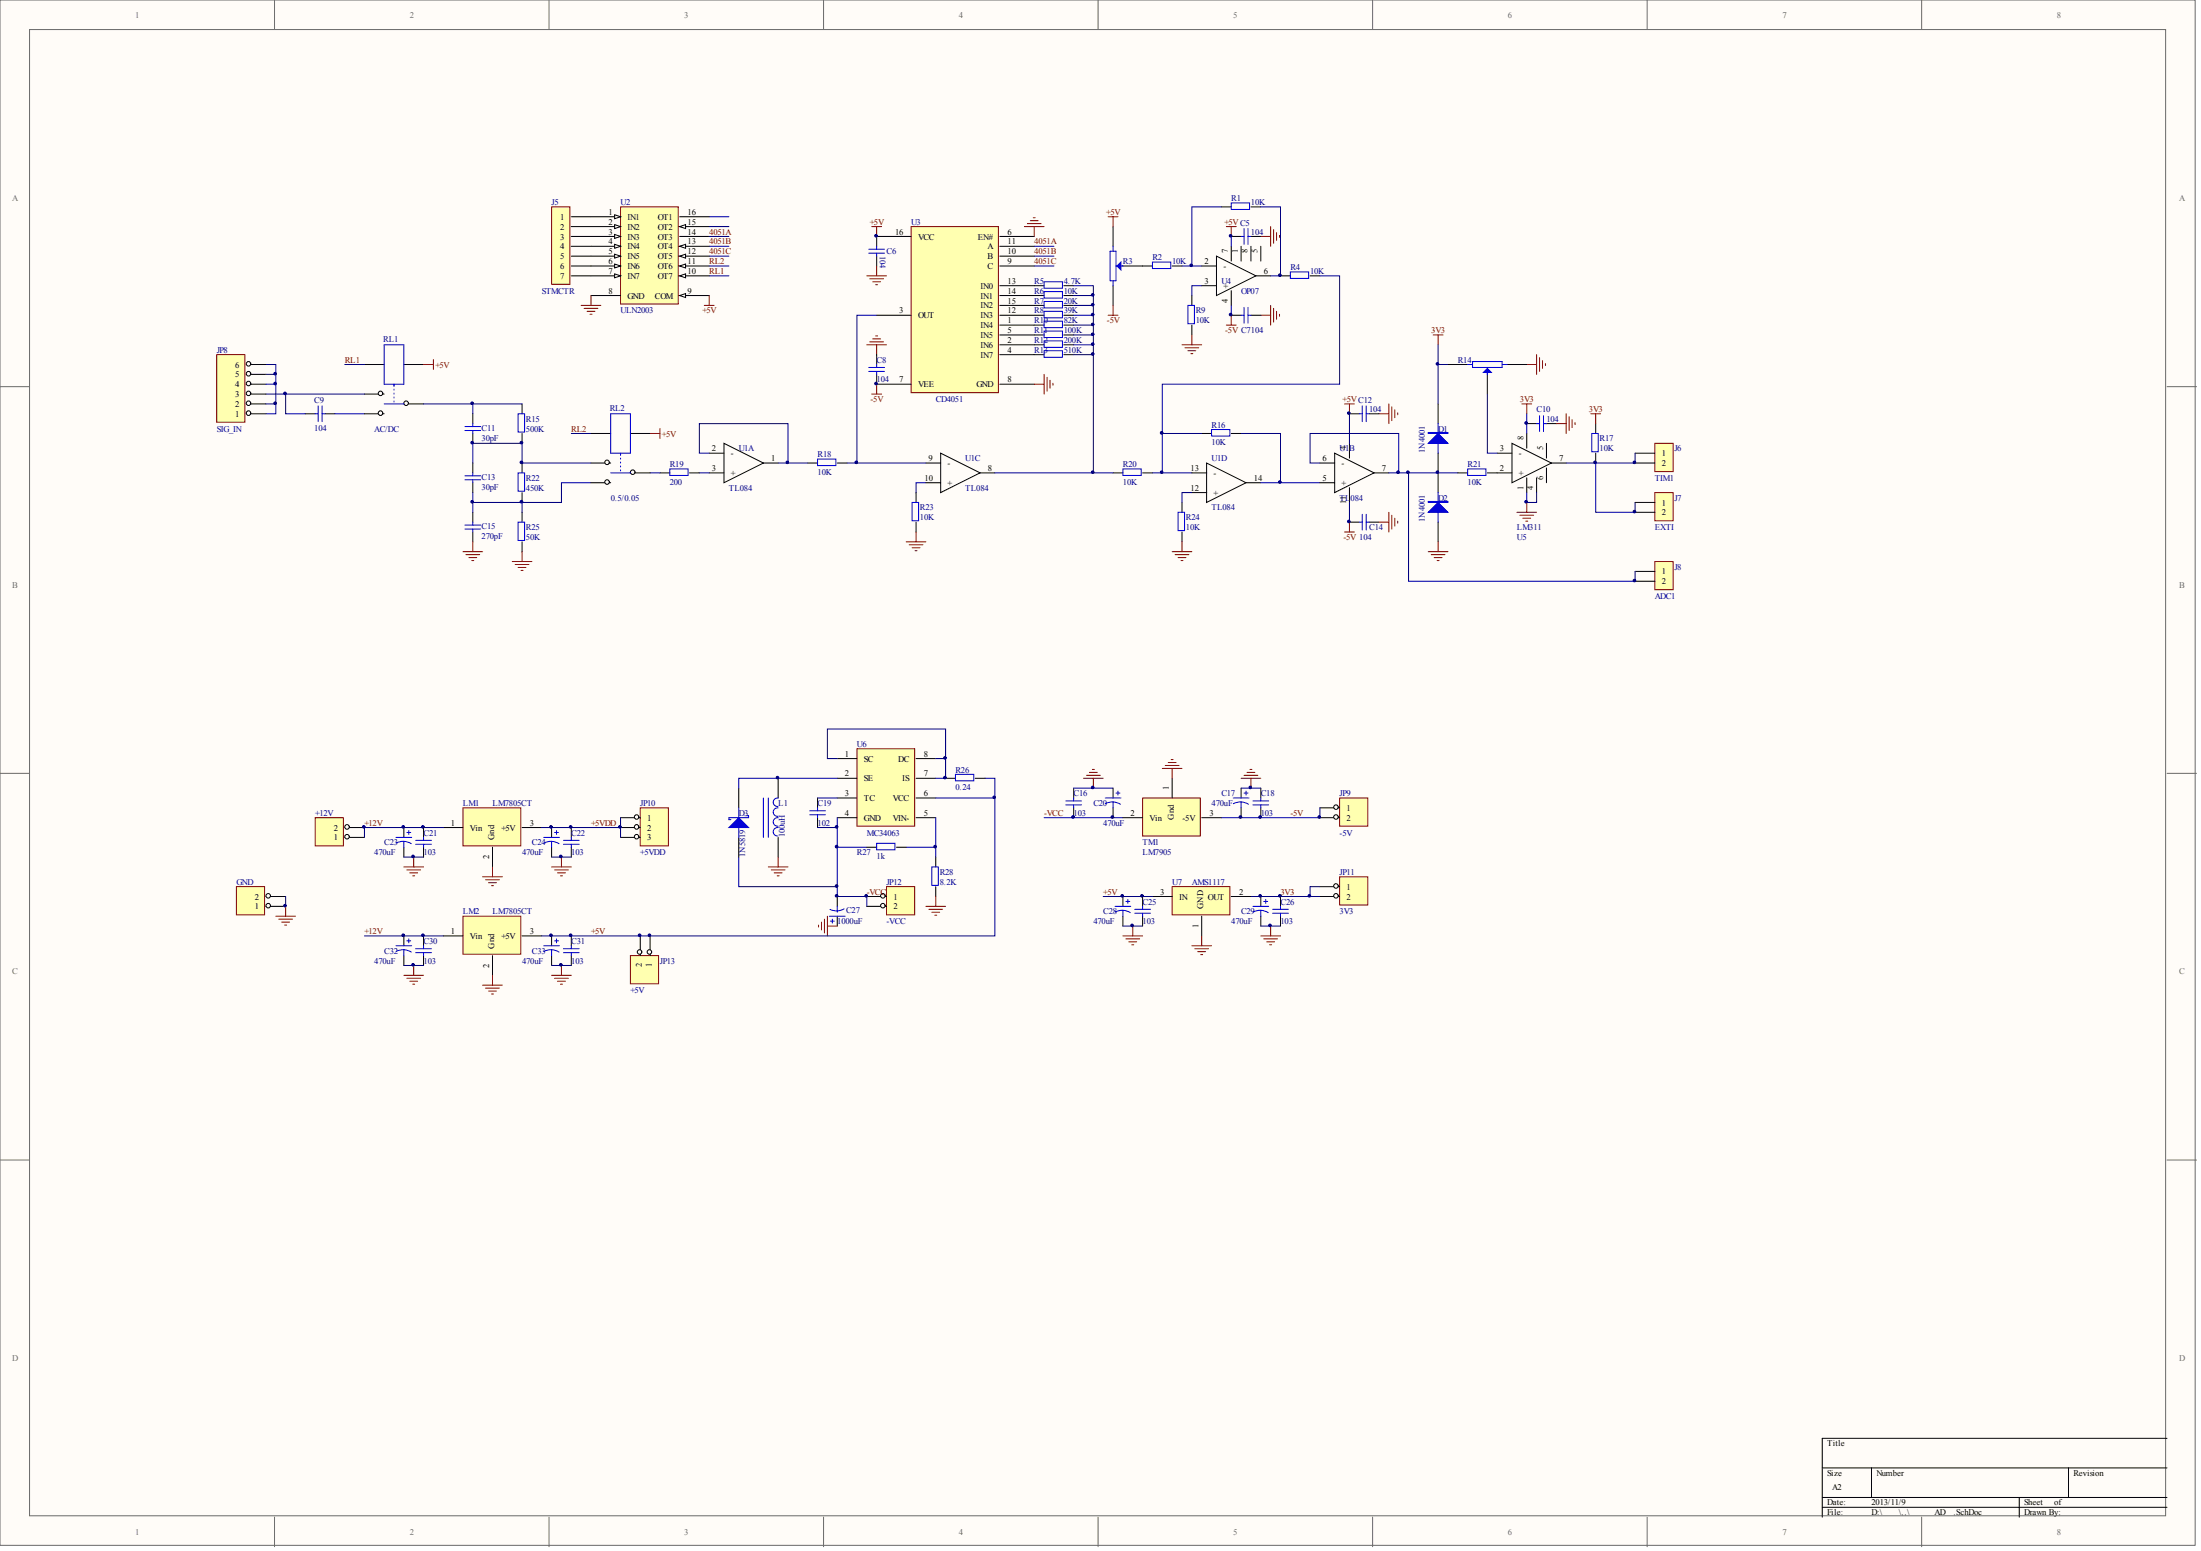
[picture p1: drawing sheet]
<svg xmlns="http://www.w3.org/2000/svg" width="566mm" height="399mm" viewBox="0 0 566 399" stroke-linecap="round" stroke-linejoin="round" font-family="sans-serif">
<g fill="#fffcf8" stroke="#696969" stroke-width=".26">
<path d="M0 0h564.7v397.5h-564.7z"/>
<path d="M7.6 7.6h549.5v382.3h-549.5z"/>
</g>
<g fill="none" stroke="#696969" stroke-width=".26">
<path d="M70.6 0v7.6M141.2 0v7.6M211.9 0v7.6M282.5 0v7.6M353.1 0v7.6M423.7 0v7.6M494.3 0v7.6M0 99.5h7.6M557.5 99.5h7.6M0 198.9h7.6M557.5 198.9h7.6M0 298.4h7.6"/>
<path d="M557.5 298.4h7.6M70.6 390.3v7.6M141.2 390.3v7.6M211.9 390.3v7.6M282.5 390.3v7.6M353.1 390.3v7.6M423.7 390.3v7.6M494.3 390.3v7.6"/>
</g>
<path d="M78.6 106.4h2.5M83.6 106.4h2.6M468.8 377.6h88.7M481.4 377.6v7.6M532.1 377.6v7.6M557.5 370h-88.7v20.3M468.8 385.2h88.7M468.8 387.8h88.7M519.5 385.2v5.1" fill="none" stroke="#000" stroke-width=".26"/>
<path d="M81.1 106.4h.7M81.8 104.4v4.1M82.9 104.4v4.1M82.9 106.4h.7" fill="none" stroke="#00f" stroke-width=".26"/>
<path d="M68.4 101.4h5.1M86.2 106.4h7.6M93.8 101.4h-20.3v5h5.1" fill="none" stroke="#000080" stroke-width=".26"/>
<path d="M55.7 91.2h7.3v17.4h-7.3z" fill="#ffffb0" stroke="#800000" stroke-width=".26"/>
<path d="M63.3 106.4h5.1" fill="none" stroke="#000" stroke-width=".26"/>
<circle cx="63.9" cy="106.3" r=".59" fill="#fffcf8" stroke="#000" stroke-width=".26"/>
<path d="M63.3 103.9h5.1" fill="none" stroke="#000" stroke-width=".26"/>
<circle cx="63.9" cy="103.7" r=".58" fill="#fffcf8" stroke="#000" stroke-width=".26"/>
<path d="M63.3 101.4h5.1" fill="none" stroke="#000" stroke-width=".26"/>
<circle cx="63.9" cy="101.2" r=".58" fill="#fffcf8" stroke="#000" stroke-width=".26"/>
<path d="M63.3 98.8h5.1" fill="none" stroke="#000" stroke-width=".26"/>
<circle cx="63.9" cy="98.7" r=".58" fill="#fffcf8" stroke="#000" stroke-width=".26"/>
<path d="M63.3 96.3h5.1" fill="none" stroke="#000" stroke-width=".26"/>
<circle cx="63.9" cy="96.1" r=".59" fill="#fffcf8" stroke="#000" stroke-width=".26"/>
<path d="M63.3 93.8h5.1" fill="none" stroke="#000" stroke-width=".26"/>
<circle cx="63.9" cy="93.6" r=".58" fill="#fffcf8" stroke="#000" stroke-width=".26"/>
<path d="M68.4 96.3h2.5v2.5M68.4 93.8h2.5v2.5M68.4 98.8h2.5v5.1h-2.5M70.9 103.9v2.5h-2.5M121.6 103.9h12.7M121.6 129.3h12.7v2.5M121.6 126.7v5.1" fill="none" stroke="#000080" stroke-width=".26"/>
<g fill="none" stroke="#000" stroke-width=".26">
<path d="M103.9 103.9h5.1M121.6 106.4v2.6M121.6 111.5v2.5M121.6 119.1v2.5M134.3 103.9v2.5M134.3 111.5v2.5M134.3 119.1v2.5M121.6 124.2v2.5M121.6 131.8v2.5M121.6 136.9v2.5M134.3 126.7v2.6M134.3 131.8v2.5"/>
<path d="M134.3 139.4v2.5"/>
</g>
<g fill="none" stroke="#00f" stroke-width=".26">
<path d="M119.6 109.7h4.1M119.6 110.8h4.1M121.6 109v.7M121.6 110.8v.7M133.3 106.4h1.7v4.8h-1.7zM119.6 122.4h4.1M119.6 123.4h4.1M119.6 135.1h4.1M119.6 136.1h4.1M121.6 121.6v.8M121.6 123.4v.8M121.6 134.3v.8"/>
<path d="M121.6 136.1v.8M133.3 121.6h1.7v4.8h-1.7zM133.3 134.3h1.7v4.7h-1.7z"/>
</g>
<path d="M121.6 139.4v2.5M119.1 141.9h5.1M119.9 142.7h3.5M120.6 143.4h2M121.4 144.2h.5M131.8 144.5h5M132.5 145.2h3.6M133.3 146h2M134 146.7h.6M134.3 141.9v2.6" fill="none" stroke="#800000" stroke-width=".26"/>
<circle cx="104.5" cy="103.7" r=".58" fill="#fffcf8" stroke="#000" stroke-width=".26"/>
<path d="M93.8 106.4h5" fill="none" stroke="#000" stroke-width=".26"/>
<circle cx="97.9" cy="106.3" r=".59" fill="#fffcf8" stroke="#000" stroke-width=".26"/>
<path d="M93.8 101.4h5" fill="none" stroke="#000" stroke-width=".26"/>
<circle cx="97.9" cy="101.2" r=".58" fill="#fffcf8" stroke="#000" stroke-width=".26"/>
<path d="M93.8 93.8h5M103.9 93.8h5.1M162.2 121.6h5" fill="none" stroke="#000" stroke-width=".26"/>
<path d="M98.8 88.7h5.1v10.1h-5.1zM101.4 98.8v.5M98.8 103.9h5.1M101.4 100.1v.3M101.4 101.1v.3M101.4 102.1v.3M101.4 103.1v.3" fill="none" stroke="#00f" stroke-width=".26"/>
<path d="M109 103.9h12.6v2.5" fill="none" stroke="#000080" stroke-width=".26"/>
<circle cx="162.8" cy="121.5" r=".59" fill="#fffcf8" stroke="#000" stroke-width=".26"/>
<path d="M152 124.2h5.1" fill="none" stroke="#000" stroke-width=".26"/>
<circle cx="156.2" cy="124" r=".58" fill="#fffcf8" stroke="#000" stroke-width=".26"/>
<path d="M152 119.1h5.1" fill="none" stroke="#000" stroke-width=".26"/>
<circle cx="156.2" cy="118.9" r=".58" fill="#fffcf8" stroke="#000" stroke-width=".26"/>
<g fill="none" stroke="#000" stroke-width=".26">
<path d="M152 111.5h5.1M162.2 111.5h5M182.4 116.6h3.8M186.2 114l10.2 5.1-10.2 5.1zM196.4 119.1h3.8M207.8 119.1h2.5M215.4 119.1h2.5M238.2 119.1h3.8M242 116.6l10.1 5-10.1 5.1zM310.4 119.1l10.1 5.1-10.1 5.1zM339.5 119.1h3.8M343.3 116.6l10.2 5-10.2 5.1z"/>
<path d="M347.1 114v3.8M169.8 121.6h2.5M177.4 121.6h2.5M182.4 121.6h3.8M235.7 126.7v2.6M235.7 134.3v2.6M238.2 124.2h3.8M252.1 121.6h3.8M306.6 121.6h3.8M306.6 126.7h3.8M320.5 124.2h3.8M339.5 124.2h3.8"/>
<path d="M347.1 125.4v3.9M353.5 121.6h3.8"/>
</g>
<path d="M157.1 106.4h5.1v10.2h-5.1zM159.6 116.6v.5M159.6 117.8v.3M159.6 118.9v.2M159.6 119.9v.2M210.3 118.1h4.7v1.7h-4.7zM157.1 121.6h5.1M159.6 120.9v.2M172.3 120.6h4.7v1.7h-4.7zM234.6 129.3h1.7v4.7h-1.7z" fill="none" stroke="#00f" stroke-width=".26"/>
<path d="M182.4 116.6h-2.5v-7.6h22.8v10.1h-2.5M202.7 119.1h5.1M152 124.2h-7.6v5.1h-10.1M167.2 121.6h2.6M179.9 121.6h2.5M238.2 124.2h-2.5v2.5" fill="none" stroke="#000080" stroke-width=".26"/>
<path d="M345.9 103.9h2.5M347.1 103.9v2.5M233.1 139.4h5.1M235.7 136.9v2.5M345.9 136.9h2.5M347.1 134.3v2.6M233.9 140.1h3.5M234.6 140.9h2.1M235.4 141.7h.5" fill="none" stroke="#800000" stroke-width=".26"/>
<path d="M234.4 58.3h22.4v42.7h-22.4z" fill="#ffffb0" stroke="#800000" stroke-width=".26"/>
<g fill="none" stroke="#000" stroke-width=".26">
<path d="M286.3 58.3v5.1M314.2 53.2h2.5M321.8 53.2h2.5M225.5 60.8h8.9M257.2 60.8h8.9M257.2 68.4h8.9M257.2 65.9h8.9M257.2 63.4h8.9M257.2 73.5h11.4M257.2 76h11.4M257.2 78.6h11.4M273.7 73.5h2.5"/>
<path d="M273.7 76h2.5M273.7 78.6h2.5M286.3 73.5v5.1M288.9 68.4h7.6M301.5 68.4h2.6M306.6 76v2.6M309.1 68.4h3.8M309.1 73.5h3.8M312.9 65.9l10.2 5.1-10.2 5zM316.7 63.4v3.8M316.7 74.8v3.8M319.3 63.4v3.8"/>
<path d="M321.8 63.4v3.8M323.1 71h3.8M324.3 63.4v3.8M329.4 71h2.5M337 71h2.5M225.5 81.1h8.9M225.5 98.8h8.9M257.2 83.6h11.4M257.2 88.7h11.4M257.2 81.1h11.4M257.2 91.2h11.4M257.2 86.2h11.4"/>
<path d="M257.2 98.8h8.9M273.7 83.6h2.5M273.7 88.7h2.5M273.7 81.1h2.5M273.7 91.2h2.5M273.7 86.2h2.5M306.6 83.6v2.6M309.1 111.5h2.6M316.7 111.5h2.6M370 103.9v5.1M370 116.6v10.1M385.2 116.6h3.8"/>
<path d="M389 114l10.1 5.1-10.1 5.1zM392.8 111.5v3.8M397.8 114v3.8M399.1 119.1h3.8M410.5 109v2.5M410.5 116.6v2.5M286.3 121.6h2.6M293.9 121.6h2.6M304.1 129.3v2.5M304.1 136.9v2.5M370 134.3v5.1M375 121.6h2.6"/>
<path d="M382.6 121.6h6.4M392.8 122.9v3.8M395.3 122.9v3.8M397.8 120.4v3.8"/>
</g>
<g fill="none" stroke="#800000" stroke-width=".26">
<path d="M224.3 58.3h2.5M225.5 58.3v2.5M263.5 58.3h5.1M264.3 57.5h3.5M265 56.8h2.1M265.8 56h.5M266.1 58.3v2.5M285.1 55.8h2.5M286.3 55.8v2.5M315.5 58.3h2.5M316.7 58.3v2.5M286.3 78.6v2.5"/>
<path d="M225.5 98.8v2.6M266.1 98.8h2.5M268.6 96.3v5.1M269.4 97.1v3.5M270.1 97.8v2.1M270.9 98.6v.5M285.1 81.1h2.5M304.1 88.7h5M304.8 89.5h3.6M305.6 90.2h2M306.4 91h.5M306.6 86.2v2.5"/>
<path d="M315.5 83.6h2.5M316.7 81.1v2.5M368.7 86.2h2.5M370 86.2v2.5M392.8 93.8h2.5M395.3 91.2v5.1M396.1 92v3.5M396.8 92.8v2M397.6 93.5v.5M224.3 101.4h2.5M391.5 103.9h2.5M392.8 103.9v2.5"/>
<path d="M409.2 106.4h2.6M410.5 106.4v2.6M304.1 139.4v2.5M370 139.4v2.5M390.2 131.8h5.1M391 132.5h3.5M391.7 133.3h2.1M392.5 134.1h.5M392.8 129.3v2.5M301.5 141.9h5.1M302.3 142.7h3.5M303.1 143.4h2"/>
<path d="M303.8 144.2h.5M367.4 141.9h5.1M368.2 142.7h3.5M368.9 143.4h2.1M369.7 144.2h.5"/>
</g>
<g fill="none" stroke="#00f" stroke-width=".26">
<path d="M316.7 52.2h4.8v1.7h-4.8zM268.6 72.5h4.7v1.7h-4.7zM268.6 75h4.7v1.7h-4.7zM268.6 77.6h4.7v1.6h-4.7zM285.6 64.6h1.5v7.6h-1.5zM286.3 63.4v1.2M286.3 72.2v1.3M287.1 68.4h1.8M296.5 67.4h4.7v1.7h-4.7zM305.6 78.6h1.7v4.7h-1.7zM331.9 69.9h4.8v1.7h-4.8zM268.6 80.1h4.7v1.7h-4.7z"/>
<path d="M268.6 82.6h4.7v1.7h-4.7zM268.6 85.2h4.7v1.6h-4.7zM268.6 87.7h4.7v1.7h-4.7zM268.6 90.2h4.7v1.7h-4.7zM311.7 110.5h4.7v1.7h-4.7zM370 109v7.6M409.5 111.5h1.7v4.7h-1.7zM288.9 120.6h4.7v1.7h-4.7zM303.1 131.8h1.6v4.7h-1.6zM370 126.7v7.6M377.6 120.6h4.7v1.7h-4.7z"/>
</g>
<g fill="none" stroke="#000080" stroke-width=".26">
<path d="M314.2 53.2h-7.6v15.2M324.3 53.2h5.1v17.8h-2.5M276.2 78.6h5.1v2.5M276.2 76h5.1v2.6M276.2 73.5h5.1v2.5M304.1 68.4h5M309.1 73.5h-2.5v2.5M339.5 71h5.1v27.8h-45.6v12.7M225.5 81.1h-5v38M276.2 91.2h5.1v30.4M276.2 88.7h5.1v2.5M276.2 86.2h5.1v2.5"/>
<path d="M276.2 83.6h5.1v2.6M276.2 81.1h5.1v2.5M370 88.7v15.2M370 93.8h2.5M217.9 119.1h20.3M309.1 111.5h-10.1v10.1M319.3 111.5h10.1v12.7h-5.1M339.5 119.1h-2.5v-7.6h22.8v10.1h-2.5M255.9 121.6h30.4M296.5 121.6h10.1M306.6 126.7h-2.5v2.6M329.4 124.2h10.1"/>
<path d="M359.8 121.6h15.2M392.8 126.7v2.6h2.5v-2.6"/>
</g>
<g fill="#00f" stroke="#00f" stroke-width=".26">
<path d="M288.4 67.4v2l-1.1-1z"/>
<path d="M370 111.5l2.5 2.5h-5.1z"/>
<path d="M370 129.3l2.5 2.5h-5.1z"/>
<path d="M367.4 111.3h5.1v.2h-5.1z" fill-rule="evenodd"/>
<path d="M367.4 129h5.1v.3h-5.1z" fill-rule="evenodd"/>
</g>
<path d="M159.6 53.2h14.9v25h-14.9z" fill="#ffffb0" stroke="#800000" stroke-width=".26"/>
<path d="M152 65.9h7.6" fill="none" stroke="#000" stroke-width=".26"/>
<path d="M158.1 65.4l1.5 .5-1.5 .5z" fill="#fffcf8" stroke="#000" stroke-width=".26"/>
<path d="M152 71h7.6" fill="none" stroke="#000" stroke-width=".26"/>
<path d="M158.1 70.5l1.5 .5-1.5 .5z" fill="#fffcf8" stroke="#000" stroke-width=".26"/>
<path d="M152 68.4h7.6" fill="none" stroke="#000" stroke-width=".26"/>
<path d="M158.1 67.9l1.5 .5-1.5 .5z" fill="#fffcf8" stroke="#000" stroke-width=".26"/>
<path d="M174.8 65.9h7.6" fill="none" stroke="#000" stroke-width=".26"/>
<path d="M174.8 65.9l1.6-.5v1z" fill="#fffcf8" stroke="#000" stroke-width=".26"/>
<path d="M174.8 68.4h7.6" fill="none" stroke="#000" stroke-width=".26"/>
<path d="M174.8 68.4l1.6-.5v1z" fill="#fffcf8" stroke="#000" stroke-width=".26"/>
<path d="M174.8 71h7.6" fill="none" stroke="#000" stroke-width=".26"/>
<path d="M174.8 71l1.6-.5v1z" fill="#fffcf8" stroke="#000" stroke-width=".26"/>
<path d="M174.8 63.4h7.6" fill="none" stroke="#000" stroke-width=".26"/>
<path d="M174.8 63.4l1.6-.5v1z" fill="#fffcf8" stroke="#000" stroke-width=".26"/>
<path d="M174.8 76h7.6" fill="none" stroke="#000" stroke-width=".26"/>
<path d="M174.8 76l1.6-.5v1z" fill="#fffcf8" stroke="#000" stroke-width=".26"/>
<path d="M152 55.8h7.6" fill="none" stroke="#000" stroke-width=".26"/>
<path d="M158.1 55.2l1.5 .6-1.5 .5z" fill="#fffcf8" stroke="#000" stroke-width=".26"/>
<path d="M152 63.4h7.6" fill="none" stroke="#000" stroke-width=".26"/>
<path d="M158.1 62.9l1.5 .5-1.5 .5z" fill="#fffcf8" stroke="#000" stroke-width=".26"/>
<path d="M174.8 58.3h7.6" fill="none" stroke="#000" stroke-width=".26"/>
<path d="M174.8 58.3l1.6-.5v1z" fill="#fffcf8" stroke="#000" stroke-width=".26"/>
<path d="M152 60.8h7.6" fill="none" stroke="#000" stroke-width=".26"/>
<path d="M158.1 60.3l1.5 .5-1.5 .5z" fill="#fffcf8" stroke="#000" stroke-width=".26"/>
<path d="M152 58.3h7.6M174.8 60.8h7.6" fill="none" stroke="#000" stroke-width=".26"/>
<path d="M158.1 57.8l1.5 .5-1.5 .5z" fill="#fffcf8" stroke="#000" stroke-width=".26"/>
<g fill="none" stroke="#000" stroke-width=".26">
<path d="M174.8 55.8h7.6M152 76h7.6M225.5 60.8v2.6M225.5 65.9v2.5M316.7 60.8h2.6M321.8 60.8h2.5M225.5 91.2v2.6M225.5 96.3v2.5M316.7 81.1h2.6M321.8 81.1h2.5M372.5 93.8h5.1M382.6 96.3v5.1"/>
<path d="M387.7 93.8h5.1M347.1 106.4h2.6M352.2 106.4h2.5M392.8 109h2.5M397.8 109h2.6M347.1 134.3h2.6M352.2 134.3h2.5"/>
</g>
<g fill="none" stroke="#800000" stroke-width=".26">
<path d="M326.9 58.3v5.1M327.6 59.1v3.5M328.4 59.8v2M149.5 78.6h5.1M150.3 79.3h3.5M152 76v2.6M181.2 78.6h2.5M182.4 76v2.6M223 71h5.1M223.7 71.7h3.6M224.5 72.5h2M225.3 73.2h.5"/>
<path d="M225.5 68.4v2.6M324.3 60.8h2.6M326.9 78.6v5M327.6 79.3v3.6M329.2 60.6v.5M109 93.8h2.5M111.5 92.5v2.5M151 80.1h2M151.8 80.8h.5M223 88.7h5.1M223.7 87.9h3.6M224.5 87.2h2"/>
<path d="M225.3 86.4h.5M225.5 88.7v2.5M324.3 81.1h2.6M328.4 80.1v2M329.2 80.8v.6M167.2 111.5h2.6M169.8 110.2v2.6M354.7 106.4h2.6M357.3 103.9v5.1M358 104.7v3.5M358.8 105.4v2.1M359.6 106.2v.5"/>
<path d="M400.4 109h2.5M402.9 106.4v5.1M403.7 107.2v3.6M404.4 108v2M405.2 108.7v.5M354.7 134.3h2.6M357.3 131.8v5.1M358 132.5v3.6M358.8 133.3v2M359.6 134.1v.5"/>
</g>
<g fill="none" stroke="#000080" stroke-width=".26">
<path d="M182.4 55.8h5.1M182.4 58.3h5.1M182.4 63.4h5.1M182.4 65.9h5.1M182.4 68.4h5.1M182.4 60.8h5.1M182.4 71h5.1M266.1 63.4h5M266.1 65.9h5M266.1 68.4h5M316.7 60.8v2.6M316.7 78.6v2.5"/>
<path d="M88.7 93.8h5.1M147 111.5h5M382.6 101.4v15.2h2.6M392.8 106.4v5.1"/>
</g>
<g fill="none" stroke="#00f" stroke-width=".26">
<path d="M320 58.8v4.1M321 58.8v4.1M223.5 64.1h4M223.5 65.1h4M225.5 63.4v.7M225.5 65.1v.8M319.3 60.8h.7M320 79.1v4M321 79.1v4M321 60.8h.8M223.5 94.5h4M223.5 95.5h4"/>
<path d="M225.5 93.8v.7M225.5 95.5v.8M319.3 81.1h.7M321 81.1h.8M377.6 93.8h1.2M378.8 93h7.6v1.5h-7.6zM382.6 94.5v1.8M386.4 93.8h1.3M349.7 106.4h.7M350.4 104.4v4.1M351.5 104.4v4.1M351.5 106.4h.7"/>
<path d="M395.3 109h.8M396.1 106.9v4.1M397.1 106.9v4.1M397.1 109h.7M349.7 134.3h.7M350.4 132.3v4M351.5 132.3v4M351.5 134.3h.7"/>
</g>
<path d="M382.6 94.8l1 1h-2z" fill="#00f" stroke="#00f" stroke-width=".26"/>
<path d="M425.7 114h4.7v7.3h-4.7z" fill="#ffffb0" stroke="#800000" stroke-width=".26"/>
<path d="M420.6 116.6h5.1M420.6 119.1h5.1" fill="none" stroke="#000" stroke-width=".26"/>
<path d="M420.6 116.6v2.5h-17.7" fill="none" stroke="#000080" stroke-width=".26"/>
<path d="M425.7 126.7h4.7v7.3h-4.7z" fill="#ffffb0" stroke="#800000" stroke-width=".26"/>
<path d="M420.6 129.3h5.1M420.6 131.8h5.1" fill="none" stroke="#000" stroke-width=".26"/>
<path d="M410.5 119.1v12.7h10.1v-2.5" fill="none" stroke="#000080" stroke-width=".26"/>
<path d="M425.7 144.5h4.7v7.2h-4.7z" fill="#ffffb0" stroke="#800000" stroke-width=".26"/>
<path d="M420.6 147h5.1M420.6 149.5h5.1" fill="none" stroke="#000" stroke-width=".26"/>
<path d="M362.4 121.6v27.9h58.2v-2.5" fill="none" stroke="#000080" stroke-width=".26"/>
<path d="M220.5 192.6h14.8v19.9h-14.8z" fill="#ffffb0" stroke="#800000" stroke-width=".26"/>
<g fill="none" stroke="#000" stroke-width=".26">
<path d="M215.4 195.1h5.1M235.7 195.1h5M190 202.7v5.1M190 215.4v5.1M200.2 200.2v5.1M200.2 215.4v5.1M210.3 205.3v2.5M210.3 210.4v2.5M215.4 210.4h5.1M215.4 205.3h5.1M215.4 200.2h5.1M223 218h2.5"/>
<path d="M230.6 218h2.5M235.7 210.4h5M235.7 205.3h5M235.7 200.2h5M243.3 200.2h2.5M250.9 200.2h2.5M215.4 230.6v2.6M215.4 235.7v2.5M240.7 220.5v2.5M240.7 228.1v2.5"/>
</g>
<path d="M215.4 195.1h-2.6v-7.6h30.5v7.6h-2.6M243.3 195.1v5.1h-2.6M210.3 205.3h5.1M210.3 212.9h5.1M215.4 218h7.6M233.1 218h7.6M240.7 210.4v10.1M253.4 200.2h2.5v5.1h-15.2M190 220.5v7.6h25.4" fill="none" stroke="#000080" stroke-width=".26"/>
<g fill="none" stroke="#00f" stroke-width=".26">
<path d="M245.8 199.2h4.7v1.7h-4.7zM190 207.8v2.6M190 212.9v2.5M192.1 209.8h.5v.6h-5.1v.5h.5M196.4 205.3v10.1M197.6 205.3v10.1M200.2 212.9a1.09 1.09 0 0 0-1.3 1.1 1.09 1.09 0 0 0 1.2 1.1M200.2 210.4a1.09 1.09 0 0 0-1.3 1 1.09 1.09 0 0 0 1.2 1.1M200.2 207.8a1.09 1.09 0 0 0-1.3 1.1 1.09 1.09 0 0 0 1.2 1.1M200.2 205.3a1.09 1.09 0 0 0-1.3 1.1 1.09 1.09 0 0 0 1.2 1.1M208.3 208.6h4M208.3 209.6h4"/>
<path d="M210.3 207.8v.8M210.3 209.6v.8M225.5 216.9h4.7v1.7h-4.7zM213.4 235.7h4M213.6 237h1M214.1 236.5v1M215.4 233.2v1.5M217.1 233.8a3.9 3.9 0 0 1-3.6 .1M239.7 223h1.7v4.8h-1.7z"/>
</g>
<path d="M190 210.4l2.6 2.5h-5.1z" fill="#00f" stroke="#00f" stroke-width=".26"/>
<g fill="none" stroke="#800000" stroke-width=".26">
<path d="M197.6 223h5.1M198.4 223.8h3.6M199.2 224.5h2M199.9 225.3h.5M200.2 220.5v2.5M210.6 238v.5M211.3 237.2v2M212.1 236.5v3.5M212.8 235.7v5.1M212.8 238.2h2.6M238.2 233.2h5.1M238.9 233.9h3.6"/>
<path d="M239.7 234.7h2M240.5 235.4h.5M240.7 230.6v2.6"/>
</g>
<path d="M164.7 207.8h7.3v9.8h-7.3z" fill="#ffffb0" stroke="#800000" stroke-width=".26"/>
<path d="M159.6 210.4h5.1" fill="none" stroke="#000" stroke-width=".26"/>
<circle cx="163.8" cy="210.2" r=".58" fill="#fffcf8" stroke="#000" stroke-width=".26"/>
<path d="M159.6 212.9h5.1" fill="none" stroke="#000" stroke-width=".26"/>
<circle cx="163.8" cy="212.7" r=".59" fill="#fffcf8" stroke="#000" stroke-width=".26"/>
<path d="M159.6 215.4h5.1" fill="none" stroke="#000" stroke-width=".26"/>
<circle cx="163.8" cy="215.2" r=".58" fill="#fffcf8" stroke="#000" stroke-width=".26"/>
<path d="M228.1 228.1h7.2v7.2h-7.2z" fill="#ffffb0" stroke="#800000" stroke-width=".26"/>
<path d="M223 230.6h5.1" fill="none" stroke="#000" stroke-width=".26"/>
<circle cx="227.1" cy="230.4" r=".58" fill="#fffcf8" stroke="#000" stroke-width=".26"/>
<path d="M223 233.2h5.1" fill="none" stroke="#000" stroke-width=".26"/>
<circle cx="227.1" cy="233" r=".58" fill="#fffcf8" stroke="#000" stroke-width=".26"/>
<path d="M215.4 210.4v20.2h7.6v2.6" fill="none" stroke="#000080" stroke-width=".26"/>
<path d="M119.1 207.8h14.9v9.8h-14.9z" fill="#ffffb0" stroke="#800000" stroke-width=".26"/>
<path d="M103.9 212.9v2.5M103.9 218v2.5M109 212.9v2.5M109 218v2.5M114 212.9h5.1M126.7 218v5M134.3 212.9h5.1M141.9 212.9v2.5M141.9 218v2.5M147 212.9v2.5M147 218v2.5" fill="none" stroke="#000" stroke-width=".26"/>
<g fill="none" stroke="#00f" stroke-width=".26">
<path d="M101.9 215.4h4M103.9 216.4l1.9 .6M103.9 216.4l-.8 .1-1.2 .4M103.9 216.4v1.6M104.7 214.2h1M105.2 213.6v1.1M106.9 216.2h4.1M106.9 217.2h4.1M109 215.4v.8M109 217.2v.8M139.9 215.4h4M141.9 216.4l1.9 .6"/>
<path d="M141.9 216.4l-.8 .1-1.2 .4M141.9 216.4v1.6M142.7 214.2h1M143.2 213.6v1.1M144.9 216.2h4.1M144.9 217.2h4.1M147 215.4v.8M147 217.2v.8"/>
</g>
<path d="M103.9 220.5h5.1M141.9 220.5h5.1" fill="none" stroke="#000080" stroke-width=".26"/>
<g fill="none" stroke="#800000" stroke-width=".26">
<path d="M103.9 223h5.1M104.7 223.8h3.5M105.4 224.5h2M106.2 225.3h.5M106.4 220.5v2.5M124.2 225.6h5M124.9 226.3h3.6M125.7 227.1h2M126.4 227.8h.5M126.7 223v2.6M141.9 223h5.1M142.7 223.8h3.5"/>
<path d="M143.4 224.5h2M144.2 225.3h.5M144.4 220.5v2.5"/>
</g>
<path d="M293.9 205.3h14.9v9.8h-14.9z" fill="#ffffb0" stroke="#800000" stroke-width=".26"/>
<path d="M276.2 202.7v2.6M276.2 207.8v2.6M286.3 202.7v2.6M286.3 207.8v2.6M288.9 210.4h5M301.5 200.2v5.1M309.1 210.4h5.1M319.3 202.7v2.6M319.3 207.8v2.6M324.3 202.7v2.6M324.3 207.8v2.6" fill="none" stroke="#000" stroke-width=".26"/>
<g fill="none" stroke="#00f" stroke-width=".26">
<path d="M274.2 206h4M274.2 207.1h4M276.2 205.3v.7M276.2 207.1v.7M284.3 205.3h4.1M286.3 206.3l1.9 .6M286.3 206.3l-.8 .1-1.2 .4M286.3 206.3v1.5M287.1 204h1M287.6 203.5v1M317.2 205.3h4.1M319.3 206.3l1.9 .6"/>
<path d="M319.3 206.3l-.9 .1-1.1 .4M319.3 206.3v1.5M320 204h1M320.5 203.5v1M322.3 206h4.1M322.3 207.1h4.1M324.3 205.3v.7M324.3 207.1v.7"/>
</g>
<g fill="none" stroke="#800000" stroke-width=".26">
<path d="M279.5 199.5h3.5M280.3 198.7h2M281 197.9h.5M299 197.7h5.1M299.8 196.9h3.5M300.5 196.2h2.1M301.3 195.4h.5M301.5 197.7v2.5M320 199.5h3.6M320.8 198.7h2M321.6 197.9h.5M278.7 200.2h5.1"/>
<path d="M281.3 200.2v2.5M319.3 200.2h5M321.8 200.2v2.5"/>
</g>
<path d="M159.6 210.4v2.5h-20.2M159.6 212.9v2.5M268.6 210.4h20.3M276.2 202.7h10.1M319.3 202.7h5" fill="none" stroke="#000080" stroke-width=".26"/>
<path d="M344.6 205.3h7.3v7.2h-7.3z" fill="#ffffb0" stroke="#800000" stroke-width=".26"/>
<path d="M339.5 207.8h5.1" fill="none" stroke="#000" stroke-width=".26"/>
<circle cx="343.7" cy="207.6" r=".58" fill="#fffcf8" stroke="#000" stroke-width=".26"/>
<path d="M339.5 210.4h5.1" fill="none" stroke="#000" stroke-width=".26"/>
<circle cx="343.7" cy="210.2" r=".58" fill="#fffcf8" stroke="#000" stroke-width=".26"/>
<path d="M339.5 207.8v2.6h-25.3" fill="none" stroke="#000080" stroke-width=".26"/>
<path d="M119.1 235.7h14.9v9.8h-14.9z" fill="#ffffb0" stroke="#800000" stroke-width=".26"/>
<path d="M103.9 240.8v2.5M103.9 245.8v2.6M109 240.8v2.5M109 245.8v2.6M114 240.8h5.1M126.7 245.8v5.1M134.3 240.8h5.1M141.9 240.8v2.5M141.9 245.8v2.6M147 240.8v2.5M147 245.8v2.6" fill="none" stroke="#000" stroke-width=".26"/>
<g fill="none" stroke="#00f" stroke-width=".26">
<path d="M101.9 243.3h4M103.9 244.3l1.9 .6M103.9 244.3l-1.2 .2-.8 .3M103.9 244.3v1.5M104.7 242h1M105.2 241.5v1M106.9 244.1h4.1M106.9 245.1h4.1M109 243.3v.8M109 245.1v.7M139.9 243.3h4M141.9 244.3l1.9 .6"/>
<path d="M141.9 244.3l-1.2 .2-.8 .3M141.9 244.3v1.5M142.7 242h1M143.2 241.5v1M144.9 244.1h4.1M144.9 245.1h4.1M147 243.3v.8M147 245.1v.7"/>
</g>
<path d="M103.9 248.4h5.1M141.9 248.4h5.1" fill="none" stroke="#000080" stroke-width=".26"/>
<g fill="none" stroke="#800000" stroke-width=".26">
<path d="M103.9 250.9h5.1M104.7 251.7h3.5M105.4 252.4h2M106.2 253.2h.5M106.4 248.4v2.5M124.2 253.4h5M124.9 254.2h3.6M125.7 255h2M126.4 255.7h.5M126.7 250.9v2.5M141.9 250.9h5.1M142.7 251.7h3.5"/>
<path d="M143.4 252.4h2M144.2 253.2h.5M144.4 248.4v2.5"/>
</g>
<path d="M162.2 245.8h7.2v7.3h-7.2z" fill="#ffffb0" stroke="#800000" stroke-width=".26"/>
<path d="M167.2 240.8v5" fill="none" stroke="#000" stroke-width=".26"/>
<circle cx="167.1" cy="244.9" r=".58" fill="#fffcf8" stroke="#000" stroke-width=".26"/>
<path d="M164.7 240.8v5" fill="none" stroke="#000" stroke-width=".26"/>
<circle cx="164.5" cy="244.9" r=".58" fill="#fffcf8" stroke="#000" stroke-width=".26"/>
<path d="M215.4 200.2h-25.4v2.5M255.9 205.3v35.5h-116.5" fill="none" stroke="#000080" stroke-width=".26"/>
<path d="M301.5 228.1h14.9v7.2h-14.9z" fill="#ffffb0" stroke="#800000" stroke-width=".26"/>
<path d="M288.9 230.6v2.6M288.9 235.7v2.5M293.9 230.6v2.6M293.9 235.7v2.5M296.5 230.6h5M309.1 235.7v5.1M316.7 230.6h5.1M324.3 230.6v2.6M324.3 235.7v2.5M329.4 230.6v2.6M329.4 235.7v2.5" fill="none" stroke="#000" stroke-width=".26"/>
<g fill="none" stroke="#00f" stroke-width=".26">
<path d="M286.8 233.2h4.1M288.9 234.2l1.9 .6M288.9 234.2l-1.3 .1-.7 .3M288.9 234.2v1.5M289.6 231.9h1M290.1 231.4v1M291.9 233.9h4.1M291.9 234.9h4.1M293.9 233.2v.7M293.9 234.9v.8M322.3 233.2h4.1M324.3 234.2l2 .6"/>
<path d="M324.3 234.2l-1.2 .1-.8 .3M324.3 234.2v1.5M325.1 231.9h1M325.6 231.4v1M327.4 233.9h4M327.4 234.9h4M329.4 233.2v.7M329.4 234.9v.8"/>
</g>
<g fill="none" stroke="#800000" stroke-width=".26">
<path d="M291.4 238.2v2.6M326.9 238.2v2.6M288.9 240.8h5M289.6 241.5h3.6M290.4 242.3h2M291.1 243h.6M306.6 243.3h5.1M307.4 244.1h3.5M308.1 244.8h2.1M308.9 245.6h.5M309.1 240.8v2.5M324.3 240.8h5.1"/>
<path d="M325.1 241.5h3.5M325.9 242.3h2M326.6 243h.5"/>
</g>
<path d="M283.8 230.6h12.7M288.9 238.2h5M324.3 238.2h5.1" fill="none" stroke="#000080" stroke-width=".26"/>
<path d="M344.6 225.6h7.3v7.2h-7.3z" fill="#ffffb0" stroke="#800000" stroke-width=".26"/>
<path d="M339.5 228.1h5.1" fill="none" stroke="#000" stroke-width=".26"/>
<circle cx="343.7" cy="227.9" r=".58" fill="#fffcf8" stroke="#000" stroke-width=".26"/>
<path d="M339.5 230.6h5.1" fill="none" stroke="#000" stroke-width=".26"/>
<circle cx="343.7" cy="230.4" r=".58" fill="#fffcf8" stroke="#000" stroke-width=".26"/>
<path d="M321.8 230.6h17.7M339.5 228.1h-2.5v2.5M93.8 240.8h20.2" fill="none" stroke="#000080" stroke-width=".26"/>
<path d="M141.9 53.2h4.7v19.9h-4.7z" fill="#ffffb0" stroke="#800000" stroke-width=".26"/>
<path d="M147 55.8h5M147 58.3h5M147 60.8h5M147 63.4h5M147 65.9h5M147 68.4h5M147 71h5" fill="none" stroke="#000" stroke-width=".26"/>
<path d="M347.1 106.4v7.6M347.1 129.3v5" fill="none" stroke="#000080" stroke-width=".26"/>
<path d="M81.1 210.4h7.2v7.2h-7.2z" fill="#ffffb0" stroke="#800000" stroke-width=".26"/>
<path d="M88.7 215.4h5.1" fill="none" stroke="#000" stroke-width=".26"/>
<circle cx="89.3" cy="215.2" r=".58" fill="#fffcf8" stroke="#000" stroke-width=".26"/>
<path d="M88.7 212.9h5.1" fill="none" stroke="#000" stroke-width=".26"/>
<circle cx="89.3" cy="212.7" r=".59" fill="#fffcf8" stroke="#000" stroke-width=".26"/>
<path d="M114 212.9h-20.2v2.5" fill="none" stroke="#000080" stroke-width=".26"/>
<path d="M60.8 228.1h7.3v7.2h-7.3z" fill="#ffffb0" stroke="#800000" stroke-width=".26"/>
<path d="M68.4 233.2h5.1" fill="none" stroke="#000" stroke-width=".26"/>
<circle cx="69" cy="233" r=".58" fill="#fffcf8" stroke="#000" stroke-width=".26"/>
<path d="M68.4 230.6h5.1" fill="none" stroke="#000" stroke-width=".26"/>
<circle cx="69" cy="230.4" r=".58" fill="#fffcf8" stroke="#000" stroke-width=".26"/>
<path d="M70.9 235.7h5.1M71.7 236.5h3.6M72.5 237.2h2M73.2 238h.5M73.5 233.2v2.5" fill="none" stroke="#800000" stroke-width=".26"/>
<path d="M121.6 119.1v-5.1h12.7v5.1h17.7M73.5 230.6v2.6" fill="none" stroke="#000080" stroke-width=".26"/>
<g fill="#000080" stroke="#000080" stroke-width=".26">
<circle cx="70.8" cy="103.7" r=".33"/>
<circle cx="70.8" cy="98.7" r=".33"/>
<circle cx="70.8" cy="96.1" r=".33"/>
<circle cx="73.3" cy="233" r=".33"/>
<circle cx="73.3" cy="101.2" r=".33"/>
<circle cx="93.6" cy="212.7" r=".33"/>
<circle cx="103.7" cy="240.6" r=".34"/>
<circle cx="103.7" cy="212.7" r=".34"/>
<circle cx="106.2" cy="248.2" r=".33"/>
<circle cx="106.2" cy="220.3" r=".33"/>
<circle cx="108.8" cy="240.6" r=".33"/>
<circle cx="108.8" cy="212.7" r=".33"/>
<circle cx="121.5" cy="129.1" r=".33"/>
<circle cx="121.5" cy="113.9" r=".33"/>
<circle cx="121.5" cy="103.7" r=".33"/>
<circle cx="134.1" cy="129.1" r=".34"/>
<circle cx="134.1" cy="118.9" r=".34"/>
<circle cx="134.1" cy="113.9" r=".34"/>
<circle cx="141.7" cy="240.6" r=".33"/>
<circle cx="141.7" cy="212.7" r=".33"/>
<circle cx="144.3" cy="248.2" r=".33"/>
<circle cx="144.3" cy="220.3" r=".33"/>
<circle cx="146.8" cy="240.6" r=".33"/>
<circle cx="146.8" cy="212.7" r=".33"/>
<circle cx="159.5" cy="212.7" r=".33"/>
<circle cx="164.5" cy="240.6" r=".33"/>
<circle cx="167.1" cy="240.6" r=".33"/>
<circle cx="200" cy="200" r=".33"/>
<circle cx="202.5" cy="118.9" r=".33"/>
<circle cx="215.2" cy="230.4" r=".33"/>
<circle cx="215.2" cy="227.9" r=".34"/>
<circle cx="215.2" cy="217.8" r=".34"/>
<circle cx="215.2" cy="212.7" r=".33"/>
<circle cx="220.3" cy="118.9" r=".33"/>
<circle cx="222.8" cy="230.4" r=".34"/>
<circle cx="225.3" cy="98.7" r=".33"/>
<circle cx="225.3" cy="60.6" r=".33"/>
<circle cx="240.5" cy="217.8" r=".34"/>
<circle cx="243.1" cy="200" r=".33"/>
<circle cx="243.1" cy="195" r=".33"/>
<circle cx="255.7" cy="205.1" r=".33"/>
<circle cx="276" cy="210.2" r=".33"/>
<circle cx="281.1" cy="202.6" r=".33"/>
<circle cx="281.1" cy="121.5" r=".33"/>
<circle cx="281.1" cy="91.1" r=".33"/>
<circle cx="281.1" cy="88.5" r=".33"/>
<circle cx="281.1" cy="86" r=".33"/>
<circle cx="281.1" cy="83.5" r=".33"/>
<circle cx="281.1" cy="80.9" r=".33"/>
<circle cx="281.1" cy="78.4" r=".33"/>
<circle cx="281.1" cy="75.9" r=".33"/>
<circle cx="286.2" cy="210.2" r=".33"/>
<circle cx="288.7" cy="230.4" r=".33"/>
<circle cx="291.2" cy="238.1" r=".33"/>
<circle cx="293.8" cy="230.4" r=".33"/>
<circle cx="298.8" cy="121.5" r=".33"/>
<circle cx="298.8" cy="111.3" r=".34"/>
<circle cx="306.4" cy="68.2" r=".33"/>
<circle cx="316.6" cy="80.9" r=".33"/>
<circle cx="316.6" cy="60.6" r=".33"/>
<circle cx="319.1" cy="210.2" r=".33"/>
<circle cx="321.6" cy="202.6" r=".33"/>
<circle cx="324.2" cy="230.4" r=".33"/>
<circle cx="324.2" cy="210.2" r=".33"/>
<circle cx="326.7" cy="238.1" r=".33"/>
<circle cx="329.2" cy="230.4" r=".33"/>
<circle cx="329.2" cy="124" r=".33"/>
<circle cx="329.2" cy="70.8" r=".33"/>
<circle cx="336.8" cy="230.4" r=".33"/>
<circle cx="339.4" cy="210.2" r=".33"/>
<circle cx="347" cy="134.1" r=".33"/>
<circle cx="347" cy="106.3" r=".33"/>
<circle cx="359.6" cy="121.5" r=".33"/>
<circle cx="362.2" cy="121.5" r=".33"/>
<circle cx="369.8" cy="121.5" r=".33"/>
<circle cx="369.8" cy="93.6" r=".33"/>
<circle cx="392.6" cy="129.1" r=".33"/>
<circle cx="392.6" cy="108.8" r=".33"/>
<circle cx="410.3" cy="118.9" r=".33"/>
<circle cx="420.5" cy="149.3" r=".33"/>
<circle cx="420.5" cy="131.6" r=".33"/>
<circle cx="420.5" cy="118.9" r=".33"/>
</g>
<g font-size="2.2" fill="#696969">
<text x="34.8" y="4.6">1</text>
<text x="105.4" y="4.6">2</text>
<text x="176" y="4.6">3</text>
<text x="246.7" y="4.6">4</text>
<text x="317.3" y="4.6">5</text>
<text x="387.9" y="4.6">6</text>
<text x="458.5" y="4.6">7</text>
<text x="529.1" y="4.6">8</text>
<text x="3.1" y="51.7">A</text>
<text x="560.6" y="51.7">A</text>
<text x="3.1" y="151.2">B</text>
<text x="560.6" y="151.2">B</text>
<text x="3.1" y="250.7">C</text>
<text x="560.6" y="250.7">C</text>
<text x="3.1" y="350.1">D</text>
<text x="560.6" y="350.1">D</text>
<text x="34.8" y="394.9">1</text>
<text x="105.4" y="394.9">2</text>
<text x="176" y="394.9">3</text>
<text x="246.7" y="394.9">4</text>
<text x="317.3" y="394.9">5</text>
<text x="387.9" y="394.9">6</text>
<text x="458.5" y="394.9">7</text>
<text x="529.1" y="394.9">8</text>
</g>
<g font-size="2.2" fill="#000080">
<text x="141.9" y="52.8">J5</text>
<text x="159.6" y="52.8">U2</text>
<text x="316.7" y="51.7">R1</text>
<text x="321.8" y="52.8">10K</text>
<text x="234.4" y="57.8">U3</text>
<text x="226.4" y="65.9" transform="rotate(90 226.4 65.9)">104</text>
<text x="228.1" y="65.4">C6</text>
<text x="321.8" y="60.4">104</text>
<text x="288.9" y="68">R3</text>
<text x="296.5" y="66.9">R2</text>
<text x="301.5" y="68">10K</text>
<text x="331.9" y="69.5">R4</text>
<text x="337" y="70.5">10K</text>
<text x="139.4" y="75.6">STMCTR</text>
<text x="266.1" y="73">R5</text>
<text x="266.1" y="75.6">R6</text>
<text x="273.7" y="73">4.7K</text>
<text x="273.7" y="75.6">10K</text>
<text x="314.2" y="73">U4</text>
<text x="319.3" y="75.6">OP07</text>
<text x="159.6" y="80.6">ULN2003</text>
<text x="266.1" y="78.1">R7</text>
<text x="266.1" y="80.6">R8</text>
<text x="266.1" y="83.2">R10</text>
<text x="273.7" y="78.1">20K</text>
<text x="273.7" y="80.6">39K</text>
<text x="273.7" y="83.2">82K</text>
<text x="307.6" y="83.2">10K</text>
<text x="307.6" y="80.6">R9</text>
<text x="98.6" y="88">RL1</text>
<text x="266.1" y="85.7">R11</text>
<text x="266.1" y="88.2">R12</text>
<text x="273.7" y="85.7">100K</text>
<text x="273.7" y="88.2">200K</text>
<text x="55.7" y="90.8">JP8</text>
<text x="225.5" y="93.3">C8</text>
<text x="266.1" y="90.8">R13</text>
<text x="273.7" y="90.8">510K</text>
<text x="375" y="93.3">R14</text>
<text x="225.5" y="98.4">104</text>
<text x="80.8" y="103.7">C9</text>
<text x="156.8" y="105.7">RL2</text>
<text x="240.7" y="103.4">CD4051</text>
<text x="352.2" y="106">104</text>
<text x="395.3" y="106">C10</text>
<text x="55.7" y="111">SIG_IN</text>
<text x="80.8" y="110.8">104</text>
<text x="96.3" y="111">AC/DC</text>
<text x="123.9" y="113.3">30pF</text>
<text x="123.9" y="110.8">C11</text>
<text x="135.3" y="111">500K</text>
<text x="135.3" y="108.5">R15</text>
<text x="311.7" y="110">R16</text>
<text x="370" y="111">D1</text>
<text x="397.8" y="108.5">104</text>
<text x="411.5" y="113.6">R17</text>
<text x="190" y="116.1">U1A</text>
<text x="210.3" y="117.6">R18</text>
<text x="248.3" y="118.6">U1C</text>
<text x="311.7" y="118.6">U1D</text>
<text x="311.7" y="114.6">10K</text>
<text x="344.6" y="116.1">U1B</text>
<text x="366.6" y="116.6" transform="rotate(-90 366.6 116.6)">1N4001</text>
<text x="411.5" y="116.1">10K</text>
<text x="430.8" y="116.1">J6</text>
<text x="123.9" y="126">30pF</text>
<text x="123.9" y="123.5">C13</text>
<text x="135.3" y="123.7">R22</text>
<text x="172.3" y="124.7">200</text>
<text x="172.3" y="120.2">R19</text>
<text x="210.3" y="122.2">10K</text>
<text x="288.9" y="124.7">10K</text>
<text x="288.9" y="120.2">R20</text>
<text x="377.6" y="124.7">10K</text>
<text x="377.6" y="120.2">R21</text>
<text x="425.7" y="123.7">TIM1</text>
<text x="135.3" y="126.2">450K</text>
<text x="157.1" y="128.8">0.5/0.05</text>
<text x="187.5" y="126.2">TL084</text>
<text x="236.7" y="131.3">R23</text>
<text x="248.3" y="126.2">TL084</text>
<text x="311.7" y="131.3">TL084</text>
<text x="344.6" y="128.8">TL</text>
<text x="347.4" y="128.8">084</text>
<text x="370" y="128.8">D2</text>
<text x="430.8" y="128.8">J7</text>
<text x="123.9" y="136.1">C15</text>
<text x="135.3" y="136.4">R25</text>
<text x="236.7" y="133.8">10K</text>
<text x="305.1" y="136.4">10K</text>
<text x="305.1" y="133.8">R24</text>
<text x="352.2" y="136.4">C14</text>
<text x="366.6" y="134.3" transform="rotate(-90 366.6 134.3)">1N4001</text>
<text x="390.2" y="136.4">LM311</text>
<text x="425.7" y="136.4">EXTI</text>
<text x="123.9" y="138.7">270pF</text>
<text x="135.3" y="138.9">50K</text>
<text x="390.2" y="138.9">U5</text>
<text x="430.8" y="146.5">J8</text>
<text x="425.7" y="154.1">ADC1</text>
<text x="220.5" y="192.1">U6</text>
<text x="245.8" y="203.3">0.24</text>
<text x="245.8" y="198.7">R26</text>
<text x="81.1" y="209.9">+12V</text>
<text x="119.1" y="207.3">LM1</text>
<text x="126.7" y="207.3">LM7805CT</text>
<text x="164.7" y="207.3">JP10</text>
<text x="190" y="209.9">D3</text>
<text x="200.2" y="207.3">L1</text>
<text x="210.3" y="207.3">C19</text>
<text x="276.2" y="209.9">103</text>
<text x="276.2" y="204.8">C16</text>
<text x="281.3" y="207.3">C20</text>
<text x="311.7" y="207.3">470uF</text>
<text x="314.2" y="204.8">C17</text>
<text x="324.3" y="209.9">103</text>
<text x="324.3" y="204.8">C18</text>
<text x="344.6" y="204.8">JP9</text>
<text x="109" y="214.9">C21</text>
<text x="147" y="214.9">C22</text>
<text x="201.9" y="215.4" transform="rotate(-90 201.9 215.4)">100uH</text>
<text x="210.3" y="212.4">102</text>
<text x="223" y="214.9">MC34063</text>
<text x="283.8" y="212.4">470uF</text>
<text x="344.6" y="214.9">-5V</text>
<text x="96.3" y="220">470uF</text>
<text x="98.8" y="217.5">C23</text>
<text x="109" y="220">103</text>
<text x="134.3" y="220">470uF</text>
<text x="136.8" y="217.5">C24</text>
<text x="147" y="220">103</text>
<text x="164.7" y="220">+5VDD</text>
<text x="191.7" y="220.5" transform="rotate(-90 191.7 220.5)">1N5819</text>
<text x="220.5" y="220">R27</text>
<text x="225.5" y="221">1k</text>
<text x="293.9" y="217.5">TM1</text>
<text x="293.9" y="220">LM7905</text>
<text x="60.8" y="227.6">GND</text>
<text x="228.1" y="227.6">JP12</text>
<text x="241.7" y="227.6">8.2K</text>
<text x="241.7" y="225.1">R28</text>
<text x="301.5" y="227.6">U7</text>
<text x="306.6" y="227.6">AMS1117</text>
<text x="344.6" y="225.1">JP11</text>
<text x="293.9" y="232.7">C25</text>
<text x="329.4" y="232.7">C26</text>
<text x="119.1" y="235.2">LM2</text>
<text x="126.7" y="235.2">LM7805CT</text>
<text x="215.4" y="237.8">1000uF</text>
<text x="217.7" y="235">C27</text>
<text x="228.1" y="237.8">-VCC</text>
<text x="281.3" y="237.8">470uF</text>
<text x="283.8" y="235.2">C28</text>
<text x="293.9" y="237.8">103</text>
<text x="316.7" y="237.8">470uF</text>
<text x="319.3" y="235.2">C29</text>
<text x="329.4" y="237.8">103</text>
<text x="344.6" y="235.2">3V3</text>
<text x="98.8" y="245.4">C32</text>
<text x="109" y="242.8">C30</text>
<text x="136.8" y="245.4">C33</text>
<text x="147" y="242.8">C31</text>
<text x="96.3" y="247.9">470uF</text>
<text x="109" y="247.9">103</text>
<text x="134.3" y="247.9">470uF</text>
<text x="147" y="247.9">103</text>
<text x="169.8" y="247.9">JP13</text>
<text x="162.2" y="255.5">+5V</text>
</g>
<g font-size="2.2">
<text x="144.1" y="56.6">1</text>
<text x="144.1" y="59.1">2</text>
<text x="156.5" y="55.3">1</text>
<text x="156.5" y="57.8">2</text>
<text x="161.4" y="56.6">IN1</text>
<text x="161.4" y="59.1">IN2</text>
<text x="169.2" y="59.1">OT2</text>
<text x="169.2" y="56.6">OT1</text>
<text x="176.9" y="57.8">15</text>
<text x="176.9" y="55.3">16</text>
<text x="144.1" y="61.6">3</text>
<text x="144.1" y="64.2">4</text>
<text x="156.5" y="65.4">5</text>
<text x="156.5" y="62.9">4</text>
<text x="156.5" y="60.4">3</text>
<text x="161.4" y="64.2">IN4</text>
<text x="161.4" y="61.6">IN3</text>
<text x="169.2" y="64.2">OT4</text>
<text x="169.2" y="61.6">OT3</text>
<text x="176.9" y="65.4">12</text>
<text x="176.9" y="62.9">13</text>
<text x="176.9" y="60.4">14</text>
<text x="230.3" y="60.4">16</text>
<text x="236.2" y="61.6">VCC</text>
<text x="251.5" y="61.6">EN#</text>
<text x="254" y="64.2">A</text>
<text x="259.2" y="60.4">6</text>
<text x="259.2" y="65.4">10</text>
<text x="259.2" y="62.9">11</text>
<text x="315.9" y="65.1" transform="rotate(-90 315.9 65.1)">7</text>
<text x="318.4" y="65.1" transform="rotate(-90 318.4 65.1)">1</text>
<text x="321" y="65.1" transform="rotate(-90 321 65.1)">8</text>
<text x="323.5" y="65.1" transform="rotate(-90 323.5 65.1)">5</text>
<text x="144.1" y="66.7">5</text>
<text x="144.1" y="69.2">6</text>
<text x="144.1" y="71.8">7</text>
<text x="156.5" y="70.5">7</text>
<text x="156.5" y="68">6</text>
<text x="161.4" y="66.7">IN5</text>
<text x="161.4" y="71.8">IN7</text>
<text x="161.4" y="69.2">IN6</text>
<text x="169.2" y="66.7">OT5</text>
<text x="169.2" y="69.2">OT6</text>
<text x="169.2" y="71.8">OT7</text>
<text x="176.9" y="68">11</text>
<text x="176.9" y="70.5">10</text>
<text x="254" y="69.2">C</text>
<text x="254" y="66.7">B</text>
<text x="259.2" y="68">9</text>
<text x="309.8" y="68">2</text>
<text x="314.7" y="69.2">-</text>
<text x="325.1" y="70.5">6</text>
<text x="156.5" y="75.6">8</text>
<text x="161.4" y="76.8">GND</text>
<text x="168.5" y="76.8">COM</text>
<text x="176.9" y="75.6">9</text>
<text x="252.3" y="74.3">IN0</text>
<text x="252.3" y="76.8">IN1</text>
<text x="259.2" y="73">13</text>
<text x="259.2" y="75.6">14</text>
<text x="309.8" y="73">3</text>
<text x="314.7" y="74.3">+</text>
<text x="315.9" y="77.9" transform="rotate(-90 315.9 77.9)">4</text>
<text x="231.3" y="80.6">3</text>
<text x="236.2" y="81.9">OUT</text>
<text x="252.3" y="81.9">IN3</text>
<text x="252.3" y="79.4">IN2</text>
<text x="259.2" y="83.2">1</text>
<text x="259.2" y="80.6">12</text>
<text x="259.2" y="78.1">15</text>
<text x="252.3" y="84.4">IN4</text>
<text x="252.3" y="89.5">IN6</text>
<text x="252.3" y="87">IN5</text>
<text x="259.2" y="88.2">2</text>
<text x="259.2" y="85.7">5</text>
<text x="60.5" y="94.6">6</text>
<text x="252.3" y="92">IN7</text>
<text x="259.2" y="90.8">4</text>
<text x="60.5" y="99.6">4</text>
<text x="60.5" y="97.1">5</text>
<text x="231.3" y="98.4">7</text>
<text x="236.2" y="99.6">VEE</text>
<text x="251.2" y="99.6">GND</text>
<text x="259.2" y="98.4">8</text>
<text x="60.5" y="107.2">1</text>
<text x="60.5" y="104.7">2</text>
<text x="60.5" y="102.2">3</text>
<text x="391.9" y="113.3" transform="rotate(-90 391.9 113.3)">8</text>
<text x="183.2" y="116.1">2</text>
<text x="188" y="117.4">-</text>
<text x="198.4" y="118.6">1</text>
<text x="238.9" y="118.6">9</text>
<text x="243.8" y="119.9">-</text>
<text x="340.3" y="118.6">6</text>
<text x="345.1" y="119.9">-</text>
<text x="346.3" y="115.8" transform="rotate(-90 346.3 115.8)">4</text>
<text x="385.9" y="116.1">3</text>
<text x="390.7" y="117.4">-</text>
<text x="397" y="115.8" transform="rotate(-90 397 115.8)">5</text>
<text x="401.1" y="118.6">7</text>
<text x="427.5" y="117.4">1</text>
<text x="427.5" y="119.9">2</text>
<text x="183.2" y="121.2">3</text>
<text x="188" y="122.4">+</text>
<text x="237.9" y="123.7">10</text>
<text x="243.8" y="125">+</text>
<text x="254.2" y="121.2">8</text>
<text x="306.3" y="121.2">13</text>
<text x="312.2" y="122.4">-</text>
<text x="322.6" y="123.7">14</text>
<text x="340.3" y="123.7">5</text>
<text x="345.1" y="125">+</text>
<text x="355.5" y="121.2">7</text>
<text x="385.9" y="121.2">2</text>
<text x="390.7" y="122.4">+</text>
<text x="397" y="123.5" transform="rotate(-90 397 123.5)">6</text>
<text x="306.3" y="126.2">12</text>
<text x="312.2" y="127.5">+</text>
<text x="346.3" y="129.6" transform="rotate(-90 346.3 129.6)">11</text>
<text x="391.9" y="126" transform="rotate(-90 391.9 126)">1</text>
<text x="394.4" y="126" transform="rotate(-90 394.4 126)">4</text>
<text x="427.5" y="130">1</text>
<text x="427.5" y="132.6">2</text>
<text x="427.5" y="147.8">1</text>
<text x="427.5" y="150.3">2</text>
<text x="217.4" y="194.7">1</text>
<text x="222.2" y="195.9">SC</text>
<text x="231.1" y="195.9">DC</text>
<text x="237.7" y="194.7">8</text>
<text x="217.4" y="199.7">2</text>
<text x="222.2" y="201">SE</text>
<text x="232.1" y="201">IS</text>
<text x="237.7" y="199.7">7</text>
<text x="300.7" y="203.3" transform="rotate(-90 300.7 203.3)">1</text>
<text x="217.4" y="204.8">3</text>
<text x="217.4" y="209.9">4</text>
<text x="222.2" y="206.1">TC</text>
<text x="229.6" y="206.1">VCC</text>
<text x="237.7" y="209.9">5</text>
<text x="237.7" y="204.8">6</text>
<text x="290.8" y="209.9">2</text>
<text x="311.2" y="209.9">3</text>
<text x="346.4" y="208.6">1</text>
<text x="85.8" y="213.7">2</text>
<text x="116" y="212.4">1</text>
<text x="120.9" y="213.7">Vin</text>
<text x="129" y="213.7">+5V</text>
<text x="136.3" y="212.4">3</text>
<text x="166.5" y="211.1">1</text>
<text x="166.5" y="213.7">2</text>
<text x="222.2" y="211.1">GND</text>
<text x="229.6" y="211.1">VIN-</text>
<text x="295.7" y="211.1">Vin</text>
<text x="302" y="210.9" transform="rotate(-90 302 210.9)">Gnd</text>
<text x="304.2" y="211.1">-5V</text>
<text x="346.4" y="211.1">2</text>
<text x="85.8" y="216.2">1</text>
<text x="125.8" y="221" transform="rotate(-90 125.8 221)">2</text>
<text x="127.1" y="216.2" transform="rotate(-90 127.1 216.2)">Gnd</text>
<text x="166.5" y="216.2">3</text>
<text x="65.6" y="234">1</text>
<text x="65.6" y="231.4">2</text>
<text x="229.8" y="231.4">1</text>
<text x="229.8" y="234">2</text>
<text x="298.4" y="230.2">3</text>
<text x="303.3" y="231.4">IN</text>
<text x="309.6" y="233.9" transform="rotate(-90 309.6 233.9)">GND</text>
<text x="310.7" y="231.4">OUT</text>
<text x="318.8" y="230.2">2</text>
<text x="346.4" y="228.9">1</text>
<text x="346.4" y="231.4">2</text>
<text x="308.3" y="238.8" transform="rotate(-90 308.3 238.8)">1</text>
<text x="116" y="240.3">1</text>
<text x="120.9" y="241.6">Vin</text>
<text x="127.1" y="244.1" transform="rotate(-90 127.1 244.1)">Gnd</text>
<text x="129" y="241.6">+5V</text>
<text x="136.3" y="240.3">3</text>
<text x="125.8" y="248.9" transform="rotate(-90 125.8 248.9)">2</text>
<text x="165.1" y="248.7" transform="rotate(-90 165.1 248.7)">2</text>
<text x="167.7" y="248.7" transform="rotate(-90 167.7 248.7)">1</text>
<text x="470" y="372">Title</text>
<text x="470" y="379.6">Size</text>
<text x="471.3" y="383.4">A2</text>
<text x="482.7" y="379.6">Number</text>
<text x="533.4" y="379.6">Revision</text>
<text x="470" y="387.2">Date:</text>
<text x="470" y="389.7">File:</text>
<text x="481.4" y="387.2">2013/11/9</text>
<text x="481.4" y="389.7">D:\</text>
<text x="488.5" y="389.7">\..\</text>
<text x="497.6" y="389.7">AD</text>
<text x="502.6" y="389.7">.SchDoc</text>
<text x="520.7" y="387.2">Sheet</text>
<text x="520.7" y="389.7">Drawn By:</text>
<text x="528.5" y="387.2">of</text>
</g>
<g font-size="2.2" fill="#800000">
<text x="223.8" y="57.8">+5V</text>
<text x="284.6" y="55.3">+5V</text>
<text x="315" y="57.8">+5VC5</text>
<text x="182.4" y="60.4">4051A</text>
<text x="182.4" y="62.9">4051B</text>
<text x="182.4" y="65.4">4051C</text>
<text x="266.1" y="65.4">4051B</text>
<text x="266.1" y="62.9">4051A</text>
<text x="182.4" y="70.5">RL1</text>
<text x="182.4" y="68">RL2</text>
<text x="266.1" y="68">4051C</text>
<text x="180.7" y="80.6">+5V</text>
<text x="284.8" y="83.1">-5V</text>
<text x="315.2" y="85.6">-5V C7104</text>
<text x="368.2" y="85.7">3V3</text>
<text x="88.7" y="93.3">RL1</text>
<text x="112" y="94.6">+5V</text>
<text x="223.9" y="103.4">-5V</text>
<text x="345.4" y="103.4">+5VC12</text>
<text x="391" y="103.4">3V3</text>
<text x="408.7" y="106">3V3</text>
<text x="147" y="111">RL2</text>
<text x="170.3" y="112.3">+5V</text>
<text x="345.6" y="138.8">-5V 104</text>
<text x="268.6" y="209.9">-VCC</text>
<text x="331.9" y="209.9">-5V</text>
<text x="93.8" y="212.4">+12V</text>
<text x="152" y="212.4">+5VDD</text>
<text x="223" y="230.2">-VCC</text>
<text x="283.8" y="230.2">+5V</text>
<text x="329.4" y="230.2">3V3</text>
<text x="93.8" y="240.3">+12V</text>
<text x="152" y="240.3">+5V</text>
</g>
</svg>
